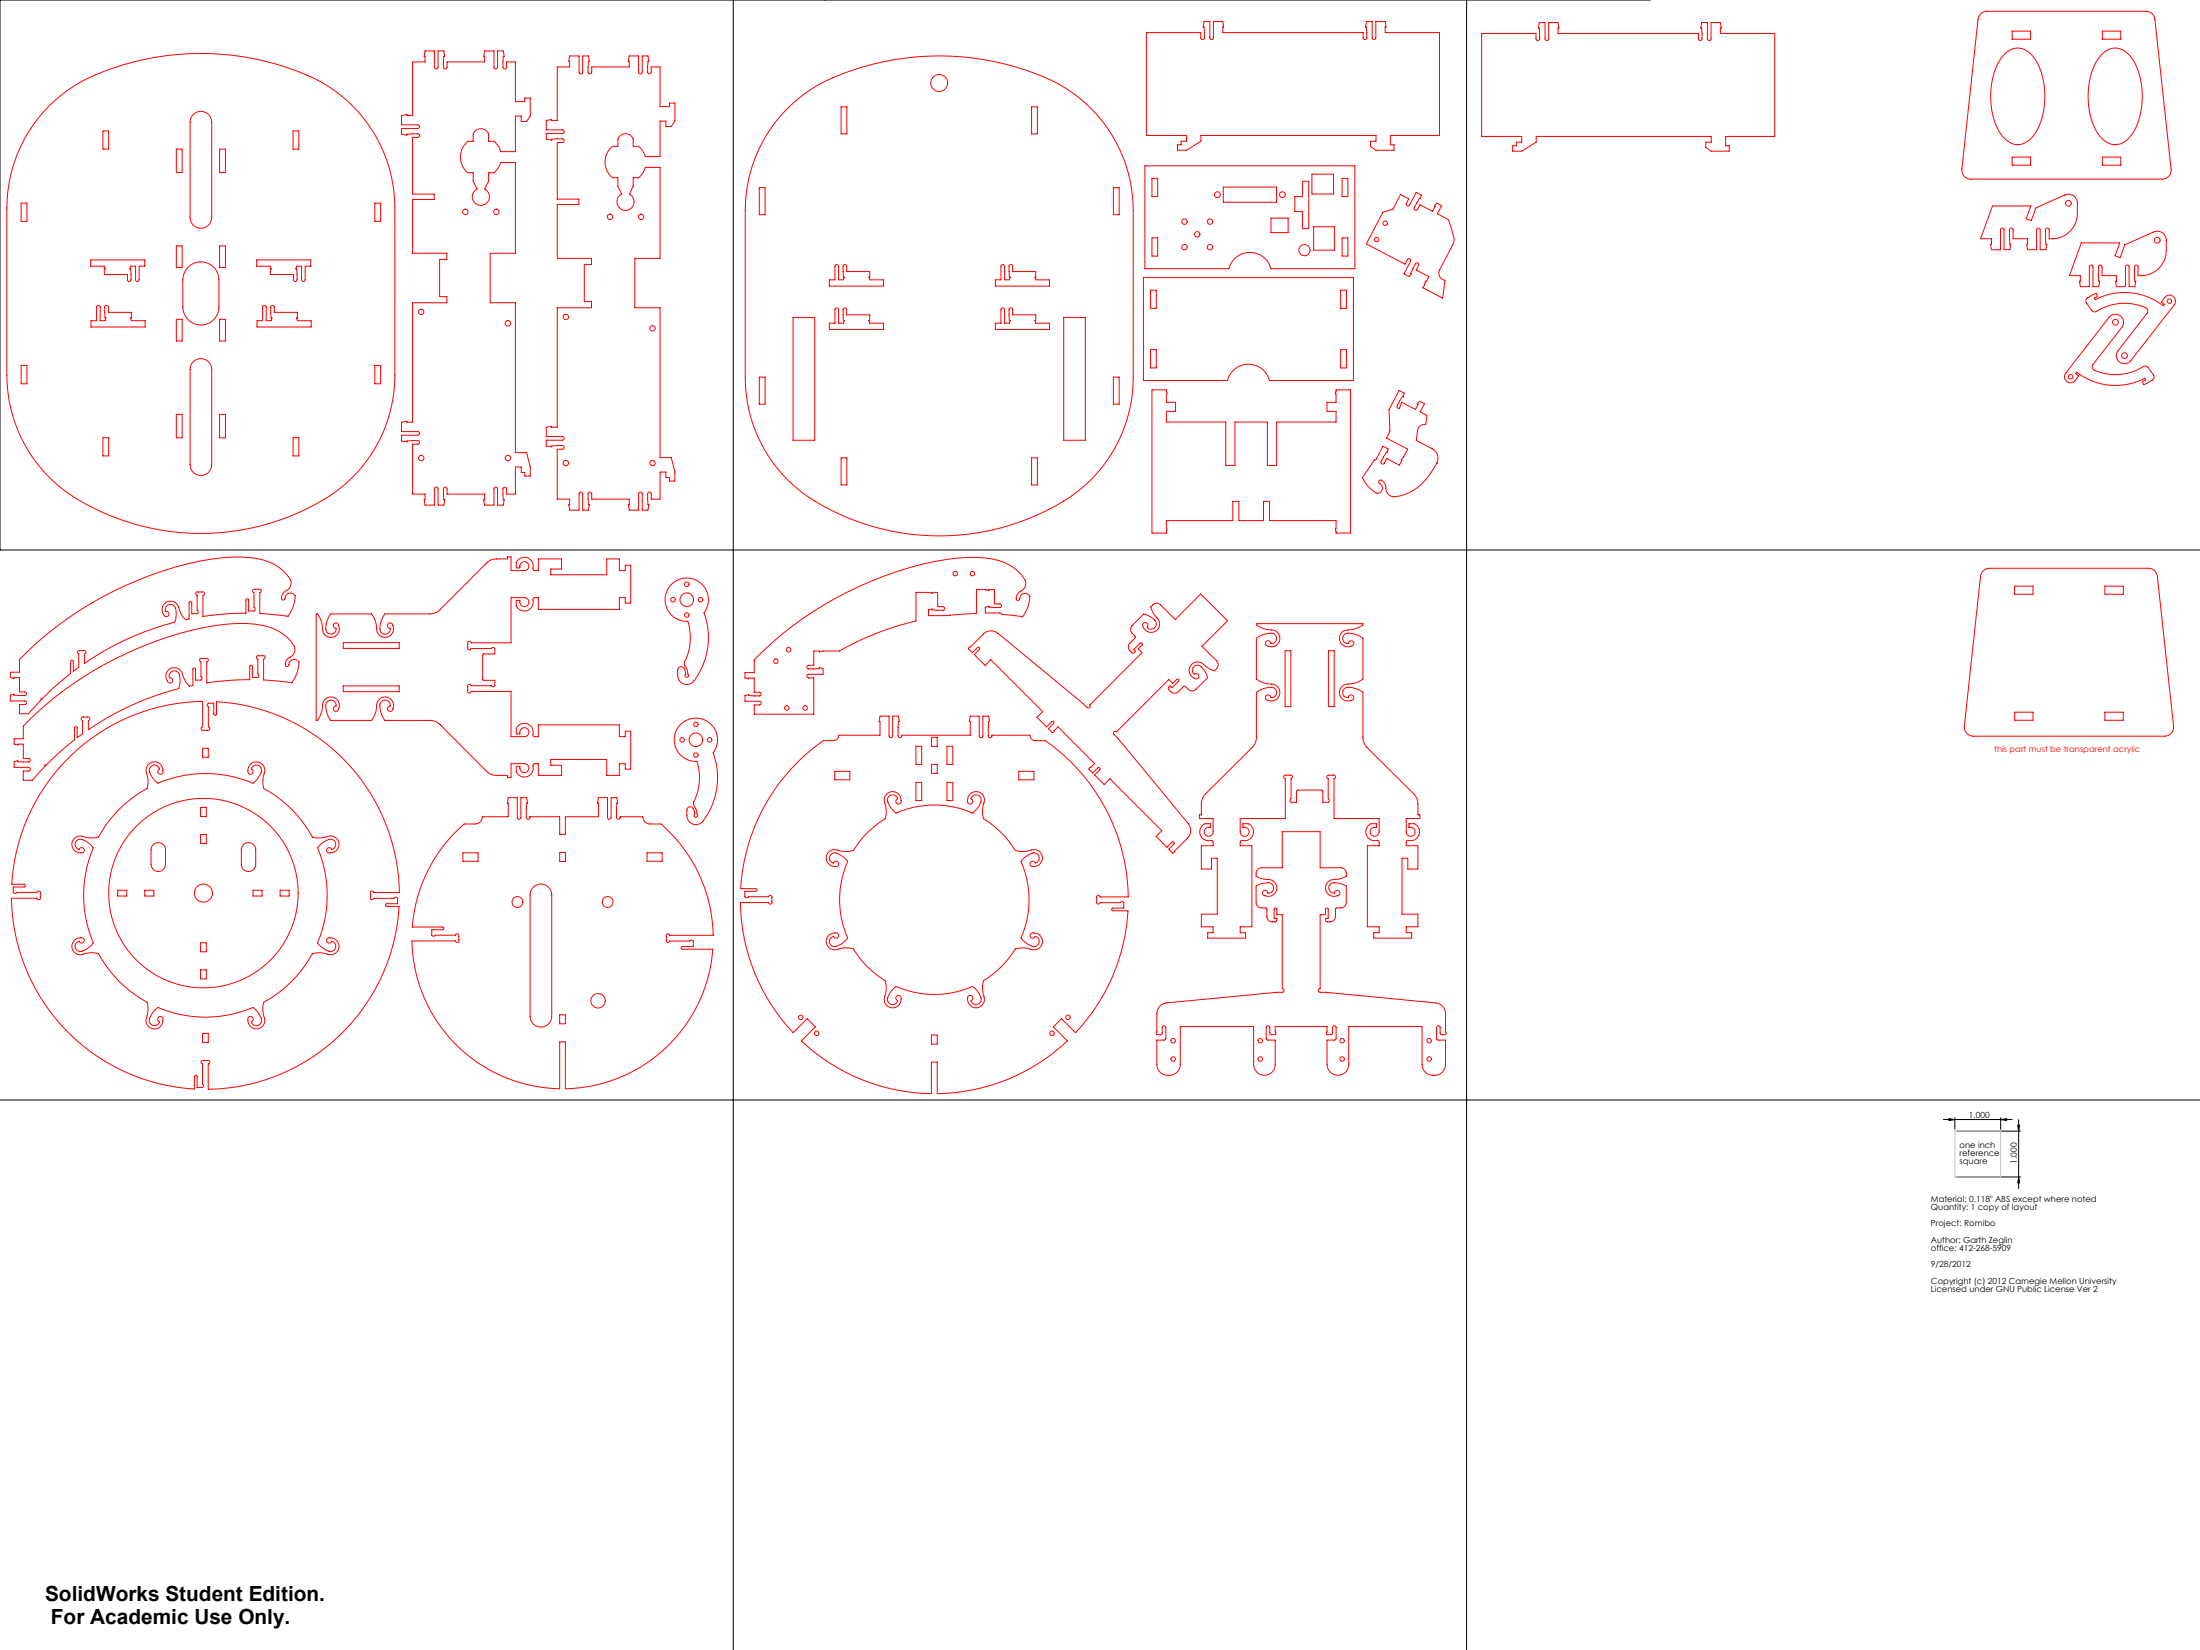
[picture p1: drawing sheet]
<svg xmlns="http://www.w3.org/2000/svg" width="1219mm" height="914mm" viewBox="0 0 1219 914" stroke-linecap="round" stroke-linejoin="round" font-family="sans-serif">
<g fill="none" stroke="#000" stroke-width=".55">
<path d="M406 0v914M813 0v914M915 0h-915v305h1219M0 610h1219M1080 620h3l-3 1zM1083 619v7M1109 619v7M1077 620h38M1084 627h36M1109 620h3v1zM1118 624h1v3zM1119 621v38"/>
<path d="M1084 652h36M1119 652v4h-1z"/>
</g>
<path d="M1083 627h26v25h-26z" fill="none" stroke="#c0c0c0" stroke-width=".55"/>
<g fill="#000">
<path d="M1080 620h3l-3 1zM1109 620h3v1z"/>
<path d="M1118 624h1v3zM1119 652v4h-1z"/>
</g>
<g fill="none" stroke="#f00" stroke-width=".55">
<path d="M635 18h30v3a1 1 0 0 0 1 1 1 1 0 0 0 1-1v-6v-3h3v9a1 1 0 0 0 1 1 1 1 0 0 0 1-1v-9h6v3v3h77v3a1 1 0 0 0 1 1 1 1 0 0 0 1-1v-6v-3h3v9a1 1 0 0 0 1 1 1 1 0 0 0 1-1v-9h6v3v3h30v57h-27v5h2v3h-10l-3-2v-3h3v-3h-97v3l-8 5h-5v-3h2v-2h3v-3h-23zM821 19h30v2a1 1 0 0 0 1 1 1 1 0 0 0 1-1v-6v-3h3v9a1 1 0 0 0 1 1 1 1 0 0 0 1-1v-9h5l1 3h-1v4h78v2a1 1 0 0 0 1 1 1 1 0 0 0 1-1v-6v-3h3v9a1 1 0 0 0 1 1 1 1 0 0 0 1-1v-9h5l1 3h-1v4h31v57h-28v5h2v3h-10l-3-2v-3h3v-3h-97v3l-8 5h-5v-3h2v-2h3v-3h-22zM1097 8l2-1 2-1h88a5 5 0 0 1 5 5l9 83a5 5 0 0 1-5 5h-106a5 5 0 0 1-5-5l9-83zM1115 17h10v5h-10zM1165 17h10v5h-10zM229 34h7v-3h-1l1-3h5v9a1 1 0 0 0 1 1 1 1 0 0 0 1-1v-9h3v3v6a1 1 0 0 0 1 1 1 1 0 0 0 1-1v-3h21v-3h-1l1-3h5v9a1 1 0 0 0 1 1 1 1 0 0 0 1-1v-9h3v3v6a1 1 0 0 0 1 1 1 1 0 0 0 1-1v-3h5v22h5v-2h3v10l-2 3h-3v-3h-3v20h-9l-1-3-2-3h-3v-4a5 5 0 0 0-5-3 5 5 0 0 0-4 3v4a5 5 0 0 0-6 4 11 11 0 0 0 3 14h3v4l2 5a5 5 0 0 0-1 7 5 5 0 0 0 7 0 5 5 0 0 0-1-7l2-5v-4h3l2-3 1-3h9v50h-14v28h14v83h6l2 8v5h-3v-2h-2v-3h-3v15h-5v-3a1 1 0 0 0-1-1 1 1 0 0 0-1 1v6v3h-3v-9a1 1 0 0 0-1-1 1 1 0 0 0-1 1v9h-5l-1-3h1v-3h-21v-3a1 1 0 0 0-1-1 1 1 0 0 0-1 1v6v3h-3v-9a1 1 0 0 0-1-1 1 1 0 0 0-1 1v9h-5l-1-3h1v-3h-7v-28h3a1 1 0 0 0 1-1 1 1 0 0 0-1-1h-6v1l-3-1v-3h9a1 1 0 0 0 1-1 1 1 0 0 0-1-1h-9v-5l3-1v1h3v-66h19v-4h-4v-20h4v-4h-19v-29h12v-3h-12v-32h3a1 1 0 0 0 1-1 1 1 0 0 0-1-1h-6v1l-3-1v-3h9a1 1 0 0 0 1-1 1 1 0 0 0-1-1h-9v-5l3-1v1h3zM309 37h7v-3h-1l1-3h5v9a1 1 0 0 0 1 1 1 1 0 0 0 1-1v-9h3l1 3h-1v6a1 1 0 0 0 1 1 1 1 0 0 0 1-1v-3h21v-3h-1l1-3h5v9a1 1 0 0 0 1 1 1 1 0 0 0 1-1v-9h3l1 3h-1v6a1 1 0 0 0 1 1 1 1 0 0 0 1-1v-3h5v22h5v-2h3v10l-2 3h-3v-3h-3v20h-8l-2-3-2-3h-3v-4a5 5 0 0 0-4-3 5 5 0 0 0-5 3v4a6 6 0 0 0-6 5 11 11 0 0 0 3 12h3v5l3 5a5 5 0 0 0-2 7 5 5 0 0 0 7 0 5 5 0 0 0-1-7l2-5v-5h3l2-2 2-3h8v50h-14v28h14v83h6l2 8v5h-3v-2h-2v-3h-3v15h-5v-3a1 1 0 0 0-1-1 1 1 0 0 0-1 1v6h1l-1 3h-3v-9a1 1 0 0 0-1-1 1 1 0 0 0-1 1v9h-5l-1-3h1v-3h-21v-3a1 1 0 0 0-1-1 1 1 0 0 0-1 1v6h1l-1 3h-3v-9a1 1 0 0 0-1-1 1 1 0 0 0-1 1v9h-5l-1-3h1v-3h-7v-28h3a1 1 0 0 0 1-1 1 1 0 0 0-1-1h-6v1l-3-1v-3h9a1 1 0 0 0 1-1 1 1 0 0 0-1-1h-9v-5l3-1v1h3v-66h19v-4h-4v-20h4v-4h-19v-30h12v-3h-12v-31h3a1 1 0 0 0 1-1 1 1 0 0 0-1-1h-6v1l-3-1v-3h9a1 1 0 0 0 1-1 1 1 0 0 0-1-1h-9v-5l3-1v1h3zM1111 30a10 10 0 0 1 17 3 41 41 0 0 1-2 43 10 10 0 0 1-17-2 41 41 0 0 1 1-43zM1165 30a10 10 0 0 1 17 3 41 41 0 0 1-2 43 10 10 0 0 1-17-2 41 41 0 0 1 1-43zM27 59a90 90 0 0 1 42-23 147 147 0 0 1 113 12 80 80 0 0 1 37 67v93a81 81 0 0 1-48 74 131 131 0 0 1-140-14 80 80 0 0 1-27-60v-93a80 80 0 0 1 23-56zM466 59h3v15h-3zM572 59h3v15h-3z"/>
<path d="M57 73h3v10h-3zM107 63a6 6 0 0 1 7-1 6 6 0 0 1 3 6v53a6 6 0 0 1-6 6 6 6 0 0 1-6-6v-53l1-3zM162 73h4v10h-4zM436 60a90 90 0 0 1 43-23 147 147 0 0 1 112 12 80 80 0 0 1 37 68v92a81 81 0 0 1-48 74 132 132 0 0 1-140-13 80 80 0 0 1-27-61v-92a80 80 0 0 1 23-57zM98 83h3v13h-3zM122 83h3v13h-3zM634 92h117v57h-47a12 12 0 0 0-11-9 12 12 0 0 0-12 9h-47zM638 99h4v10h-4zM727 97h12v11h-12zM744 99h3v10h-3zM1115 87h10v5h-10zM1165 87h10v5h-10z"/>
<path d="M12 113h3v10h-3zM208 113h3v10h-3zM421 104h3v15h-3zM617 104h3v15h-3zM678 104h29v8h-29zM722 100h3v27h-3v-10h-4v-8h4zM776 108l5 2-2 3a1 1 0 0 0 1 1 1 1 0 0 0 1 0l4-7 3 1-1 2-3 5a1 1 0 0 0 0 1 1 1 0 0 0 2 0l1-3 7 4 1-3 1-1 3 1-2 4 6 4 3 10v2l-8 16a4 4 0 0 0 3 5l-1 10-11-6 1-3 2-3-7-3 1-3a1 1 0 0 0 0-1 1 1 0 0 0-2 0l-2 6-1 1-3-1 4-7a1.1 1.1 0 0 0-1-2 1 1 0 0 0-1 1l-1 2-22-11 9-17 6-2zM1104 114h21l-2 7 3 1 2-7 16-7a5 5 0 0 1 7 5v5a14 14 0 0 1-15 14v-5l-2-1v1v8v3h-3v-11h-1h-1v11h-5l-1-3h1v-3h-8v-5l-2-1v1v8v3h-3v-11l-2-1v1v11h-5l-1-3h1v-3h-6zM98 136h3v12h-3zM122 136h3v12h-3zM638 132h4v10h-4zM704 121h10v8h-10z"/>
<path d="M728 126h11v13h-11zM744 132h3v10h-3zM1138 132h.1M1153 135h22l-3 7 3 1 3-7 15-7a5 5 0 0 1 8 4v6a14 14 0 0 1-16 14v-5l-1-1-1 1v8h1l-1 3h-3v-11l-1-1h-1v1v11h-5l-1-3h1v-3h-8v-5l-1-1-1 1v8h1l-1 3h-3v-11l-1-1-1 1v11h-5l-1-3h1v-3h-6zM50 144h30v4h-3v7a1 1 0 0 1-1 1 1 1 0 0 1-1-1v-7h-3v1l1 6a1 1 0 0 1-1 1 1 1 0 0 1-1-1v-3h-13v-3v-1h-8zM104 148a10 10 0 0 1 11-2 10 10 0 0 1 6 9v15a10 10 0 0 1-10 10 10 10 0 0 1-10-10v-16l1-3zM142 144h30v4h-3v7a1 1 0 0 1-1 1 1 1 0 0 1-1-1v-7h-3v1l1 6a1 1 0 0 1-1 1 1 1 0 0 1-1-1v-3h-13v-3v-1h-8zM463 147h1h1v8h2l1-1h-1v-6a1 1 0 0 1 1-1 1 1 0 0 1 1 1v2h13v4v1h8v4h-30v-4h3zM555 147h1l1 1v7h2l1-1h-1v-6a1 1 0 0 1 1-1 1 1 0 0 1 1 1v2h13v4v1h8v4h-30v-4h3zM634 154h116v57h-47a12 12 0 0 0-11-9 12 12 0 0 0-12 9h-46zM1187 153h.1M54 170l1-1v1l1 8h2l1-2h-1v-6a1 1 0 0 1 1-1 1 1 0 0 1 1 1v3h13v3h-1l1 2h7v3h-30v-3h4z"/>
<path d="M98 177h3v12h-3zM122 177h3v12h-3zM146 170l1-1v1l1 8h2l1-2h-1v-6a1 1 0 0 1 1-1 1 1 0 0 1 1 1v3h13v3h-1l1 2h7v3h-30v-3h4zM439 176h12v68h-12zM463 171h1h1v8h2l1-1h-1v-6a1 1 0 0 1 1-1 1 1 0 0 1 1 1v2h13v4v1h8v4h-30v-4h3zM555 171h1l1 1v7h2l1-1h-1v-6a1 1 0 0 1 1-1 1 1 0 0 1 1 1v2h13v4v1h8v4h-30v-4h3zM589 176h12v68h-12zM638 161h3v10h-3zM743 161h3v10h-3zM1156 165l6-3v2l-1 1v1a35 35 0 0 1 38 3l-1-2 2-2a3 3 0 0 1 4-1 3 3 0 0 1 1 5l-24 31a4 4 0 0 1-6 1 4 4 0 0 1-1-7l16-20v-2a4 4 0 0 0-4-3 31 31 0 0 0-25 4l-2-1-3-4zM1169 176a4 4 0 0 1 6-1 4 4 0 0 1 1 6l-16 21-1 2a4 4 0 0 0 5 2 31 31 0 0 0 25-3l1 1 4 5-1 2-5 2-1-2h2v-1a35 35 0 0 1-38-4l-1 1 2 1-2 3a3 3 0 0 1-5 0 3 3 0 0 1 0-4zM638 194h3v10h-3z"/>
<path d="M743 194h3v10h-3zM12 203h3v10h-3zM107 200a6 6 0 0 1 7-1 6 6 0 0 1 3 6v53a6 6 0 0 1-6 6 6 6 0 0 1-6-6v-53l1-3zM208 203h3v10h-3zM421 209h3v15h-3zM617 209h3v15h-3zM638 216h8v7h5v5h-5v6h33v24h5v-24h18v24h5v-24h33v-6h-5v-5h5v-5v-2h8v79h-8v-1v-5h-36v-11h-4v11h-13v-11h-4v11h-37v6h-8zM98 230h3v13h-3zM122 230h3v13h-3zM57 243h3v10h-3zM162 243h4v10h-4zM466 254h3v15h-3z"/>
<path d="M572 254h3v15h-3zM778 253l-2 2h1l-2 3-7-4-1 3a1 1 0 0 1-1 0 1 1 0 0 1-1-1l3-5h1v-2l-3-2-3 7-1 1-7 10a15 15 0 0 0 9 8 3 3 0 0 0 2-3 3 3 0 0 0-2-3 1.6 1.6 0 0 1 2-1 1.6 1.6 0 0 1 1 1l1 2a5 5 0 0 0 4 6 28 28 0 0 0 22-14l2-4M778 253h.1M778 253l2-4-12-6 2-4v-12l5-11 3 2v2h-1l-3 5a1 1 0 0 0 1 1 1 1 0 0 0 1-1l1-2 7 4 2-3h-1l2-2 2 2-2 4 4 2-1 5a4 4 0 0 0-4 4l-1 5 9 5a6 6 0 0 1 2 8M796 257h.1M1099 317l1-2h3h88a5 5 0 0 1 5 4l9 83a5 5 0 0 1-5 6h-106a5 5 0 0 1-5-6l9-83zM372 324a12 12 0 0 1 16-1 12 12 0 0 1 2 17 39 39 0 0 1-7 39 5 5 0 0 1-7-5v-3a2.2 2.2 0 0 1 2-1 2.2 2.2 0 0 1 2 2v1a1.1 1.1 0 0 0 0 2 1.1 1.1 0 0 0 2-1l-3-6a33 33 0 0 0 2-24 12 12 0 0 1-11-7 12 12 0 0 1 2-13zM546 327h.1M1116 325h11v4h-11zM1166 325h11v4h-11zM175 340l2 1a17 17 0 0 1 2 9 5 5 0 0 0 7 3 5 5 0 0 0 1-8 1.5 1.5 0 0 0-2 2 1.5 1.5 0 0 0 1 1 3 3 0 0 1-3 3 3 3 0 0 1-2-4v-3l2-4h23a17 17 0 0 1 3 10 5 5 0 0 0 7 3 5 5 0 0 0 1-8 1.5 1.5 0 0 0-2 1 1.5 1.5 0 0 0 1 2 2.9 2.9 0 0 1-3 3 2.9 2.9 0 0 1-2-4l1-4 1-3h25a8 8 0 0 0 6-2l27-27 3-1h7v-1h2v7h8a2.5 2.5 0 0 0 2-3 2.5 2.5 0 0 0-3-2 2.5 2.5 0 0 0-2 4h-2v-3a5 5 0 0 1 7-3 5 5 0 0 1 2 7h1h2v-6h13v5h-6v4h31v-9h7v6h4v-3h3v21h-3v-3h-4v7h-45v-7l-2 1a5 5 0 0 1-3 6 5 5 0 0 1-7-2v-3h2a2.5 2.5 0 0 0 2 3 2.5 2.5 0 0 0 3-2 2.5 2.5 0 0 0-2-3h-8v25h-22a1 1 0 0 0-1-1 1.1 1.1 0 0 0-1 2v3h1l1-1h11h1h1v3h-6l-1 1 1 14h6v3l-1 1-1-1h-11a1 1 0 0 0-1-1 1.1 1.1 0 0 0-1 2v2a1 1 0 0 0 1 1 1 1 0 0 0 1-1h22v25h8a2.6 2.6 0 0 0 2-3 2.6 2.6 0 0 0-3-2 2.6 2.6 0 0 0-2 4h-2v-3a5 5 0 0 1 7-3 5 5 0 0 1 2 7h1h2v-6h45v6h4v-3h3v21h-3v-3h-4v7h-7v-9h-31v3h6v6h-13v-7l-2 1a5 5 0 0 1-3 6 5 5 0 0 1-7-2v-3h2a2.6 2.6 0 0 0 2 3 2.6 2.6 0 0 0 3-2 2.6 2.6 0 0 0-2-3h-8v8h-2v-1h-7l-2-1-2-2-26-25a8 8 0 0 0-6-3h-25v-1a10 10 0 0 1-2-9 2.9 2.9 0 0 1 4-1 2.9 2.9 0 0 1 1 3 1.5 1.5 0 0 0-1 2 1.5 1.5 0 0 0 1 1 1.5 1.5 0 0 0 2-1 5 5 0 0 0-4-7 5 5 0 0 0-5 6l-1 4-2 3h-23a11 11 0 0 1-2-10 2.9 2.9 0 0 1 4-1 2.9 2.9 0 0 1 1 3 1.5 1.5 0 0 0-1 2 1.5 1.5 0 0 0 1 1 1.5 1.5 0 0 0 2-1 5 5 0 0 0-4-7 5 5 0 0 0-5 6l-2 5-1 2h-1zM190 356h31v3h-31z"/>
<path d="M537 359l8-8a6 6 0 0 1 8 0l49 41a1 1 0 0 0 2 0 1 1 0 0 0 0-1l29-29-2-2 2-3a.7 .7 0 0 0 0-1 .7 .7 0 0 0-1 0l-4 4 1 1-1 1h-1a3 3 0 0 1-1-6l3-3-2-2a3 3 0 0 1 0-4l7-7 2 1a5 5 0 0 1 4 6 2.9 2.9 0 0 1-4 1 1.5 1.5 0 0 0 0-3 1.5 1.5 0 0 0-2 0 1.5 1.5 0 0 0 0 3 5 5 0 0 0 7 1 5 5 0 0 0 0-7l-3-5a3 3 0 0 1 2-2 3 3 0 0 1 3 0l8 8 14-14 15 15-14 14 8 8a3 3 0 0 1 1 4 3 3 0 0 1-3 1l-3-1a6 6 0 0 0-8-2 5 5 0 0 0-2 5 5 5 0 0 0 5 3 1.5 1.5 0 0 0 0-2 1.5 1.5 0 0 0-2 0 3 3 0 0 1 0-5 3 3 0 0 1 5 2l2 5-6 6a3 3 0 0 1-4 0l-3-2-3 3a3 3 0 0 1-5-1v-1v-1l1 1 4-3a.7 .7 0 0 0 0-1 .7 .7 0 0 0-1 0l-2 2-2-2-29 29a1 1 0 0 0-2 0 1 1 0 0 0 0 1l41 49a6 6 0 0 1 0 8l-8 9-2-2 3-3a.7 .7 0 0 0 0-1 1 1 0 0 0-2 0l-2 3-6-6 3-4-29-28-3 3-5-6 2-2a.7 .7 0 0 0 0-1 .7 .7 0 0 0-1 0l-2 2-3-2 4-3-21-20-3 3-2-2 3-3a.7 .7 0 0 0 0-1 .7 .7 0 0 0-1 0l-3 3-5-5 3-4-29-28-3 3-6-6 3-3a.7 .7 0 0 0 0-1 .7 .7 0 0 0-1 0l-3 3-2-2zM696 346h59a18 18 0 0 1-10 3 5 5 0 0 0-2 7 5 5 0 0 0 7 1 1.5 1.5 0 0 0-1-2 1.5 1.5 0 0 0-2 2 2.9 2.9 0 0 1-3-4 2.9 2.9 0 0 1 4-2l4 1 3 2v22a17 17 0 0 1-10 3 5 5 0 0 0-2 7 5 5 0 0 0 7 1 1.5 1.5 0 0 0-1-2 1.5 1.5 0 0 0-2 2 3 3 0 0 1-3-4 3 3 0 0 1 4-2l3 1 4 2v25a8 8 0 0 0 3 5l25 26 2 3 1 2v7h1v2h-8v7a2.5 2.5 0 0 0 3 2 2.5 2.5 0 0 0 2-3 2.5 2.5 0 0 0-3-1v-3h3a5 5 0 0 1 2 7 5 5 0 0 1-6 3l-1 3h7v13h-6v-6h-3v31h9v7h-7v3h3v3h-21v-3h3v-3h-6v-45h6v-3a5 5 0 0 1-7-3 5 5 0 0 1 3-7h3v3a2.5 2.5 0 0 0-4 1 2.5 2.5 0 0 0 2 3 2.5 2.5 0 0 0 3-2v-7h-25l1-23a1 1 0 0 0 0-1 1 1 0 0 0-1 0h-3h-1l1 1v12l1 1-1 1h-3v-7h-1h-13l-1 1v6h-3v-1v-1v-12a1 1 0 0 0 1-1 1 1 0 0 0-1 0h-3a1 1 0 0 0-1 0 1 1 0 0 0 1 1v23h-25v8a2.5 2.5 0 0 0 4 1 2.5 2.5 0 0 0 1-3 2.5 2.5 0 0 0-3-1v-3h3a5 5 0 0 1 2 7 5 5 0 0 1-6 3l-1 3h7v45h-7v3h3v3h-21v-3h3v-3h-6v-7h9v-31h-4v6h-5v-13h6v-3a5 5 0 0 1-7-3 5 5 0 0 1 3-7h3v3a2.5 2.5 0 0 0-4 1 2.5 2.5 0 0 0 2 3 2.5 2.5 0 0 0 3-2v-7h-7v-2h1v-7l1-3 27-28a8 8 0 0 0 2-5v-25l1-1a10 10 0 0 1 9-1 2.9 2.9 0 0 1 1 3 2.9 2.9 0 0 1-3 2 1.5 1.5 0 0 0-1-2 1.5 1.5 0 0 0-2 2 1.5 1.5 0 0 0 2 1 5 5 0 0 0 6-4 5 5 0 0 0-6-5l-4-1-3-2v-22a11 11 0 0 1 10-2 2.9 2.9 0 0 1 1 3 2.9 2.9 0 0 1-3 2 1.5 1.5 0 0 0-1-2 1.5 1.5 0 0 0-2 2 1.5 1.5 0 0 0 2 1 5 5 0 0 0 6-4 5 5 0 0 0-6-5l-5-1-2-2zM14 362a193 193 0 0 1 113-53 41 41 0 0 1 30 7 9 9 0 0 1 4 7 7 7 0 0 1-4 6 2.5 2.5 0 0 0 0 4l1-1a3 3 0 0 1 2-3 3 3 0 0 1 4 1v2a21 21 0 0 1-4 10l-16-2v-12a1 1 0 0 0 1-1 1 1 0 0 0-2 0h-2a1 1 0 0 0-1 0 1 1 0 0 0 1 1v9v1v1h-3v-6a.7 .7 0 0 0-1-1 .7 .7 0 0 0-1 1v7h-12l-12 2v-12a1 1 0 0 0 1-1 1 1 0 0 0-1-1h-2a1 1 0 0 0-1 1 1 1 0 0 0 0 1v8l1 1-1 1h-3v-6a.7 .7 0 0 0 0-1 .7 .7 0 0 0-1 1v9h-1a2.3 2.3 0 0 1-3-2l-1-2a7 7 0 0 0-5-6 5 5 0 0 0-5 3 5 5 0 0 0 2 6 1.5 1.5 0 0 0 2-2 1.5 1.5 0 0 0-2-1 3 3 0 0 1 3-4 3 3 0 0 1 3 4l-1 6a157 157 0 0 0-50 23v-6a1 1 0 0 0 1-1 1 1 0 0 0-2 0h-2a1 1 0 0 0-1 0 1 1 0 0 0 1 1v8l-3 2v-5a.8 .8 0 0 0-1-1 .8 .8 0 0 0-1 1v6l-15 14h-1v1l-7 8h-5v-6h3a1 1 0 0 0 1-1 1 1 0 0 0-1-1h-8v-3h2h6a1 1 0 0 0 1-1 1 1 0 0 0-1-1h-3v-7h-3h-2v-3h5v-7zM422 362a193 193 0 0 1 112-53 40 40 0 0 1 30 8 9 9 0 0 1 5 6 7 7 0 0 1-5 6 2.5 2.5 0 0 0 0 4l1-1a3 3 0 0 1 2-3 3 3 0 0 1 4 1v2a21 21 0 0 1-4 10l-12-2h-1h-8v-4h2l6 1a1 1 0 0 0 1-1 1 1 0 0 0-1-1h-3v-8h-3h-7v13l-17 1h-9v-3h2h6a1 1 0 0 0 1-1 1 1 0 0 0-1-1h-3v-8h-3v1l-9-1v16a157 157 0 0 0-43 17h-9h-2h-3v8h-3a1 1 0 0 0-1 1 1 1 0 0 0 1 1l6-1h2v4h-8a1 1 0 0 0-1 1 1 1 0 0 0 1 1h3v20h-33v-5h3a1 1 0 0 0 1-1 1 1 0 0 0-1-1h-8v-4h2l6 1a1 1 0 0 0 1-1 1 1 0 0 0-1-1h-3v-8h-3h-2v-3h5v-7zM712 361h3v31h-3zM736 361h3v31h-3zM17 399a193 193 0 0 1 112-53 41 41 0 0 1 30 7 9 9 0 0 1 4 7 7 7 0 0 1-4 5 2.5 2.5 0 0 0 0 4h1a3 3 0 0 1 2-3 3 3 0 0 1 4 1v1a21 21 0 0 1-4 10l-16-1v-12a1 1 0 0 0 1-1 1 1 0 0 0-1-1h-2a1.1 1.1 0 0 0-2 1 1 1 0 0 0 1 1v8v1v1h-3v-6a.7 .7 0 0 0-1 0 .7 .7 0 0 0-1 0v8h-12l-11 1v-11a1 1 0 0 0 0-1 1 1 0 0 0-1-1h-2a1 1 0 0 0-1 0 1 1 0 0 0 0 2v8l1 1-1 1h-3v-6a.7 .7 0 0 0 0-1 .7 .7 0 0 0-1 1v9h-1a2.3 2.3 0 0 1-3-2l-1-2a7 7 0 0 0-5-6 5 5 0 0 0-5 3 5 5 0 0 0 2 6 1.5 1.5 0 0 0 2-2 1.5 1.5 0 0 0-2-1 3 3 0 0 1 3-4 3 3 0 0 1 3 4l-1 6a157 157 0 0 0-50 22v-5a1 1 0 0 0 1-1 1.1 1.1 0 0 0-2-1h-2a1 1 0 0 0-1 1 1 1 0 0 0 1 1v8l-3 2v-6a.8 .8 0 0 0-1 0 .8 .8 0 0 0-1 0v7l-15 14h-1v1l-7 7h-5v-5h3a1 1 0 0 0 1-1 1 1 0 0 0-1-1h-8v-3h2h6a1 1 0 0 0 1-1 1 1 0 0 0-1-1h-3v-8h-3v1l-2-1v-3h5v-7zM190 380h31v3h-31zM1116 395h11v4h-11zM1166 395h11v4h-11zM112 415h3v5h-3zM377 401a12 12 0 0 1 17 0 12 12 0 0 1 1 16 39 39 0 0 1-7 39 5 5 0 0 1-7-4v-3a2.1 2.1 0 0 1 2-2 2.1 2.1 0 0 1 2 2v2a1.1 1.1 0 0 0-1 1 1.1 1.1 0 0 0 2 1 1.1 1.1 0 0 0 1-2l-3-5a33 33 0 0 0 2-24 12 12 0 0 1-11-7 12 12 0 0 1 2-14z"/>
<path d="M508 414h3v10h-3zM516 409h3v5h-3zM525 414h3v10h-3zM36 422a107 107 0 0 1 76-33v14a1 1 0 0 0-1 1 1.1 1.1 0 0 0 2 1h2a1 1 0 0 0 1-1 1 1 0 0 0-1-1v-11v-1v-1h3v6a.8 .8 0 0 0 1 0 .8 .8 0 0 0 1 0v-7a108 108 0 0 1 101 106h-14a1 1 0 0 0-1-1 1 1 0 0 0-1 1v2a1.1 1.1 0 0 0 1 2 1 1 0 0 0 1-1h11l1-1 1 1v3h-6a.7 .7 0 0 0 0 1h7a108 108 0 0 1-106 102v-14a1.1 1.1 0 0 0 1-2 1 1 0 0 0-1 0h-2a1 1 0 0 0-2 0 1.1 1.1 0 0 0 1 2v11l1 1-1 1h-3v-6a.8 .8 0 0 0-1-1 .8 .8 0 0 0 0 1v6a107 107 0 0 1-102-105h14a1.1 1.1 0 0 0 2 1 1 1 0 0 0 0-2v-2a1 1 0 0 0 0-1 1.1 1.1 0 0 0-2 1h-11h-1h-1v-3h6a.8 .8 0 0 0 1-1 .8 .8 0 0 0-1-1h-6a107 107 0 0 1 29-68zM441 423l8-7 7-6h6a3 3 0 0 0 3-3h23v-7h-1l1-3h5v11a1 1 0 0 0 1 1 1 1 0 0 0 1-1v-11h3v3v8a1 1 0 0 0 1 1 1.1 1.1 0 0 0 1-2h38v-7h-1l1-3h5v11a1 1 0 0 0 1 1 1 1 0 0 0 1-1v-11h3v3v8a1 1 0 0 0 1 1 1.1 1.1 0 0 0 1-2h21a3 3 0 0 0 3 3h5a108 108 0 0 1 46 87h-15a1.1 1.1 0 0 0-2-1 1 1 0 0 0 0 2v2a1 1 0 0 0 0 1 1.1 1.1 0 0 0 2-1h11h1h1v3h-6a.8 .8 0 0 0-1 1 .8 .8 0 0 0 1 1h8a107 107 0 0 1-29 67l-8-7-4 4 8 8a107 107 0 0 1-73 29v-17h-3v17a107 107 0 0 1-72-29l8-8-5-4-7 7a107 107 0 0 1-30-72h16a1 1 0 0 0 1 1 1 1 0 0 0 1-1v-2a1.1 1.1 0 0 0-1-2 1 1 0 0 0-1 1h-11l-1 1-1-1v-3h6a.7 .7 0 0 0 1-1 .7 .7 0 0 0-1-1h-9a108 108 0 0 1 31-69zM463 427h8v5h-8zM508 434h3v10h-3zM516 424h3v5h-3zM525 434h3v10h-3zM565 427h8v5h-8zM111 447h3v5h-3zM41 465a8 8 0 0 1 8-1h6l2-3a68 68 0 0 1 24-24 19 19 0 0 0 0-11 5 5 0 0 1 6-4 5 5 0 0 1 3 7 1.5 1.5 0 0 1-2-1 1.5 1.5 0 0 1 0-2 3 3 0 0 0-4-1 3 3 0 0 0 0 5l3 4a68 68 0 0 1 53 0l2-1a7 7 0 0 0 2-8 2.9 2.9 0 0 0-5 1 1.5 1.5 0 0 1 1 2 1.5 1.5 0 0 1-2 1 1.5 1.5 0 0 1-1-2 5 5 0 0 1 6-5 5 5 0 0 1 3 7v4v4l4 2a67 67 0 0 1 23 25 20 20 0 0 0 11-1 5 5 0 0 1 4 6 5 5 0 0 1-7 3 1.5 1.5 0 0 1 1-2 1.5 1.5 0 0 1 2 1 3 3 0 0 0 1-5 3 3 0 0 0-5 0l-4 4a68 68 0 0 1 0 53l1 1a7 7 0 0 0 8 3 2.8 2.8 0 0 0-1-5 1.5 1.5 0 0 1-2 1 1.5 1.5 0 0 1-1-2 1.5 1.5 0 0 1 2-1 5 5 0 0 1 5 6 5 5 0 0 1-7 2h-5l-3 1-2 3a67 67 0 0 1-25 23 19 19 0 0 0 1 11 5 5 0 0 1-6 4 5 5 0 0 1-3-6 1.5 1.5 0 0 1 2 0 1.5 1.5 0 0 1-1 2 2.9 2.9 0 0 0 4 2 2.9 2.9 0 0 0 1-4l-1-3-3-3-3 2a67 67 0 0 1-50-2l-1 2a7 7 0 0 0-3 7 2.9 2.9 0 0 0 5-1 1.5 1.5 0 0 1-1-2 1.5 1.5 0 0 1 2-1 1.5 1.5 0 0 1 1 2 5 5 0 0 1-6 5 5 5 0 0 1-2-7v-4l-1-4-3-1a68 68 0 0 1-23-25 19 19 0 0 0-11 0 5 5 0 0 1-4-6 5 5 0 0 1 6-3 1.5 1.5 0 0 1 0 2 1.5 1.5 0 0 1-2 0 2.9 2.9 0 0 0-2 4 2.9 2.9 0 0 0 4 1l3-2 3-2-2-4a68 68 0 0 1 2-49l-2-2a7 7 0 0 0-7-2 2.9 2.9 0 0 0 1 5 1.5 1.5 0 0 1 2-1 1.5 1.5 0 0 1 1 2 1.5 1.5 0 0 1-2 1 5 5 0 0 1-5-3 5 5 0 0 1 1-5z"/>
<path d="M85 468a4 4 0 0 1 4-1 4 4 0 0 1 3 4v8a4 4 0 0 1-4 4 4 4 0 0 1-4-4v-8zM111 462h3v5h-3zM135 468a4 4 0 0 1 4-1 4 4 0 0 1 3 4v8a4 4 0 0 1-4 4 4 4 0 0 1-4-4v-9zM252 462l5-5h6a4 4 0 0 0 4-4h15v-8h-1l1-3h5v11a1 1 0 0 0 1 1 1 1 0 0 0 1-1v-11h3v3v8a1 1 0 0 0 1 1 1 1 0 0 0 1-1h16v9h3v-9h19v-8h-1l1-3h5v11a1 1 0 0 0 1 1 1 1 0 0 0 1-1v-11h3v3v8a1 1 0 0 0 1 1 1 1 0 0 0 1-1h12a4 4 0 0 0 4 4h6a83 83 0 0 1 29 61h-24a1 1 0 0 0-1-1 1.1 1.1 0 0 0-1 2v2a1 1 0 0 0 1 1 1 1 0 0 0 1 0h11l1-1 1 1v3h-6a.8 .8 0 0 0 0 1h17a84 84 0 0 1-82 77v-26h-3v26a83 83 0 0 1-82-82h24a1.1 1.1 0 0 0 2 1 1 1 0 0 0 0-1v-2a1 1 0 0 0 0-2 1.1 1.1 0 0 0-2 1h-11l-1 1-1-1v-3h6a.8 .8 0 0 0 1 0 .8 .8 0 0 0-1-1h-17a84 84 0 0 1 24-52zM257 473h8v4h-8zM310 472h3v5h-3zM359 473h8v4h-8zM459 472l2-1h2a15 15 0 0 0 10 0 53 53 0 0 1 18-17 19 19 0 0 0-1-11 5 5 0 0 1 6-4 5 5 0 0 1 3 6 1.5 1.5 0 0 1-2 0 1.5 1.5 0 0 1 0-2 3 3 0 0 0-4-2 3 3 0 0 0 0 5l4 5a52 52 0 0 1 42 0l1-2a7 7 0 0 0 3-8 2.9 2.9 0 0 0-5 2 1.5 1.5 0 0 1 1 2 1.5 1.5 0 0 1-2 1 1.5 1.5 0 0 1-1-2 5 5 0 0 1 6-5 5 5 0 0 1 3 7l-1 4 1 4 10 8 8 9 1 1a16 16 0 0 0 8-1 5 5 0 0 1 6 5 5 5 0 0 1-7 4 1.6 1.6 0 0 1 1-3 1.5 1.5 0 0 1 2 1 3 3 0 0 0 1-4 3 3 0 0 0-5 0l-4 3a53 53 0 0 1 0 43l1 1a7 7 0 0 0 8 3 2.9 2.9 0 0 0-1-5 1.5 1.5 0 0 1-2 1 1.5 1.5 0 0 1-1-2 1.5 1.5 0 0 1 2-1 5 5 0 0 1 5 6 5 5 0 0 1-8 3l-3-1-4 1-8 10-10 7v2a20 20 0 0 0 1 9 5 5 0 0 1-6 4 5 5 0 0 1-3-6 1.5 1.5 0 0 1 2 0 1.6 1.6 0 0 1-1 3 2.9 2.9 0 0 0 4 1 2.9 2.9 0 0 0 1-4l-2-3-2-2-3 1a53 53 0 0 1-39-1l-2 1a7 7 0 0 0-2 8 2.9 2.9 0 0 0 4-1 1.5 1.5 0 0 1 0-2 1.5 1.5 0 0 1 1-1 1.5 1.5 0 0 1 1 2 5 5 0 0 1-6 4 5 5 0 0 1-2-7v-4v-4l-10-7-8-10h-1a20 20 0 0 0-10 0 5 5 0 0 1-4-5 5 5 0 0 1 6-4 1.5 1.5 0 0 1 0 3 1.5 1.5 0 0 1-2-1 3 3 0 0 0-2 5 3 3 0 0 0 5 0l5-4a53 53 0 0 1 0-43l-2-1a7 7 0 0 0-7-3 2.9 2.9 0 0 0 1 5 1.5 1.5 0 0 1 2-1 1.5 1.5 0 0 1 1 2 1.5 1.5 0 0 1-2 1 5 5 0 0 1-5-3 5 5 0 0 1 1-5zM711 461h21v20h12a3 3 0 0 1 1 5l-3 1a6 6 0 0 0-7 4 5 5 0 0 0 2 5 5 5 0 0 0 5-1 1.5 1.5 0 0 0-1-2 1.5 1.5 0 0 0-1 2 3 3 0 0 1-4-4 3 3 0 0 1 5-2l5 2v9l-1 3h-5v5a4 4 0 0 1-5 3v-1v-1h1v-5a.7 .7 0 0 0-1-1 .7 .7 0 0 0 0 1v3h-3v41l-1 1v1l66 6a6 6 0 0 1 4 6v11h-3v-4l-1-1-1 1v7h1h4v14a7 7 0 0 1-6 6 7 7 0 0 1-7-6v-21h-41v22a6 6 0 0 1-6 5 6 6 0 0 1-6-6v-14h5v-7v-1l-1 1-1 4h-1h-2v-4h-28v4h-3v-4a1 1 0 0 0-1-1 1 1 0 0 0-1 1v7h5v15a6 6 0 0 1-7 5 6 6 0 0 1-5-6v-21h-41v22a7 7 0 0 1-7 5 7 7 0 0 1-6-6v-14h4h1v-7l-1-1-1 1v4h-3v-11a6 6 0 0 1 6-6l64-6a1 1 0 0 0 1-1 1 1 0 0 0-1-1v-41h-3v-3l-1-1-1 1v5h2v1l-1 1a3 3 0 0 1-5-3v-5h-3a3 3 0 0 1-3-3v-9l3-1a5 5 0 0 1 7 2 2.8 2.8 0 0 1-3 3 1.5 1.5 0 0 0-2-2 1.5 1.5 0 0 0-1 2 1.5 1.5 0 0 0 1 1 5 5 0 0 0 7-4 5 5 0 0 0-7-5l-5-1a3 3 0 0 1 3-5h12zM65 493h5v4h-5zM80 493h5v4h-5zM140 493h5v4h-5z"/>
<path d="M155 493h5v4h-5zM296 492a6 6 0 0 1 6-2 6 6 0 0 1 4 6v67a6 6 0 0 1-6 6 6 6 0 0 1-6-6v-67v-3zM111 522h3v5h-3zM111 537h3v5h-3zM112 573h3v5h-3zM310 562h3v5h-3zM516 574h3v5h-3z"/>
<circle cx="521" cy="46" r="5"/>
<circle cx="258" cy="117" r="1.5"/>
<circle cx="275" cy="117" r="1.5"/>
<circle cx="675" cy="108" r="1.6"/>
<circle cx="711" cy="108" r="1.6"/>
<circle cx="1146" cy="113" r="1.6"/>
<circle cx="338" cy="120" r="1.5"/>
<circle cx="355" cy="120" r="1.5"/>
<circle cx="656" cy="123" r="1.5"/>
<circle cx="656" cy="137" r="1.5"/>
<circle cx="663" cy="130" r="1.5"/>
<circle cx="671" cy="123" r="1.5"/>
<circle cx="671" cy="137" r="1.5"/>
<circle cx="723" cy="139" r="3"/>
<circle cx="763" cy="133" r="1.2"/>
<circle cx="768" cy="124" r="1.2"/>
<circle cx="1195" cy="133" r="1.6"/>
<circle cx="233" cy="173" r="1.5"/>
<circle cx="281" cy="179" r="1.5"/>
<circle cx="314" cy="176" r="1.5"/>
<circle cx="1172" cy="179" r="1.6"/>
<circle cx="1202" cy="167" r="1.3"/>
<circle cx="362" cy="182" r="1.5"/>
<circle cx="1177" cy="197" r="1.6"/>
<circle cx="1147" cy="209" r="1.3"/>
<circle cx="233" cy="254" r="1.5"/>
<circle cx="281" cy="254" r="1.5"/>
<circle cx="314" cy="257" r="1.5"/>
<circle cx="362" cy="257" r="1.5"/>
<circle cx="529" cy="318" r="1.2"/>
<circle cx="539" cy="318" r="1.2"/>
<circle cx="373" cy="332" r="1.3"/>
<circle cx="381" cy="332" r="4"/>
<circle cx="381" cy="324" r="1.3"/>
<circle cx="388" cy="332" r="1.3"/>
<circle cx="381" cy="341" r="1.3"/>
<circle cx="430" cy="366" r="1.3"/>
<circle cx="437" cy="360" r="1.3"/>
<circle cx="436" cy="392" r="1.3"/>
<circle cx="446" cy="392" r="1.3"/>
<circle cx="378" cy="410" r="1.3"/>
<circle cx="386" cy="410" r="4"/>
<circle cx="386" cy="401" r="1.2"/>
<circle cx="386" cy="418" r="1.2"/>
<circle cx="393" cy="410" r="1.3"/>
<circle cx="113" cy="495" r="52"/>
<circle cx="113" cy="495" r="5"/>
<circle cx="287" cy="500" r="3"/>
<circle cx="337" cy="500" r="3"/>
<circle cx="331" cy="555" r="4"/>
<circle cx="444" cy="564" r="1.3"/>
<circle cx="453" cy="573" r="1.3"/>
<circle cx="583" cy="573" r="1.2"/>
<circle cx="592" cy="564" r="1.3"/>
<circle cx="650" cy="577" r="1.2"/>
<circle cx="698" cy="577" r="1.2"/>
<circle cx="744" cy="577" r="1.3"/>
<circle cx="792" cy="577" r="1.3"/>
<circle cx="650" cy="587" r="1.2"/>
<circle cx="698" cy="587" r="1.2"/>
<circle cx="744" cy="587" r="1.3"/>
<circle cx="792" cy="587" r="1.3"/>
</g>
<g font-size="11.5">
<text x="25" y="887">SolidWorks Student Edition.</text>
<text x="28" y="900">For Academic Use Only.</text>
</g>
<text font-size="4.7" fill="#f00" x="1105" y="417">this part must be transparent acrylic</text>
<g font-size="4.7">
<text x="1091" y="619">1.000</text>
<text x="1086" y="636">one inch</text>
<text x="1086" y="641">reference</text>
<text x="1086" y="645">square</text>
<text x="1118" y="645" transform="rotate(-90 1118 645)">1.000</text>
<text x="1070" y="666">Material: 0.118&quot; ABS except where noted</text>
<text x="1070" y="671">Quantity: 1 copy of layout</text>
<text x="1070" y="680">Project: Romibo</text>
<text x="1070" y="689">Author: Garth Zeglin</text>
<text x="1070" y="693">office: 412-268-5909</text>
<text x="1070" y="702">9/28/2012</text>
<text x="1070" y="711">Copyright (c) 2012 Carnegie Mellon University</text>
<text x="1070" y="716">Licensed under GNU Public License Ver 2</text>
</g>
</svg>
